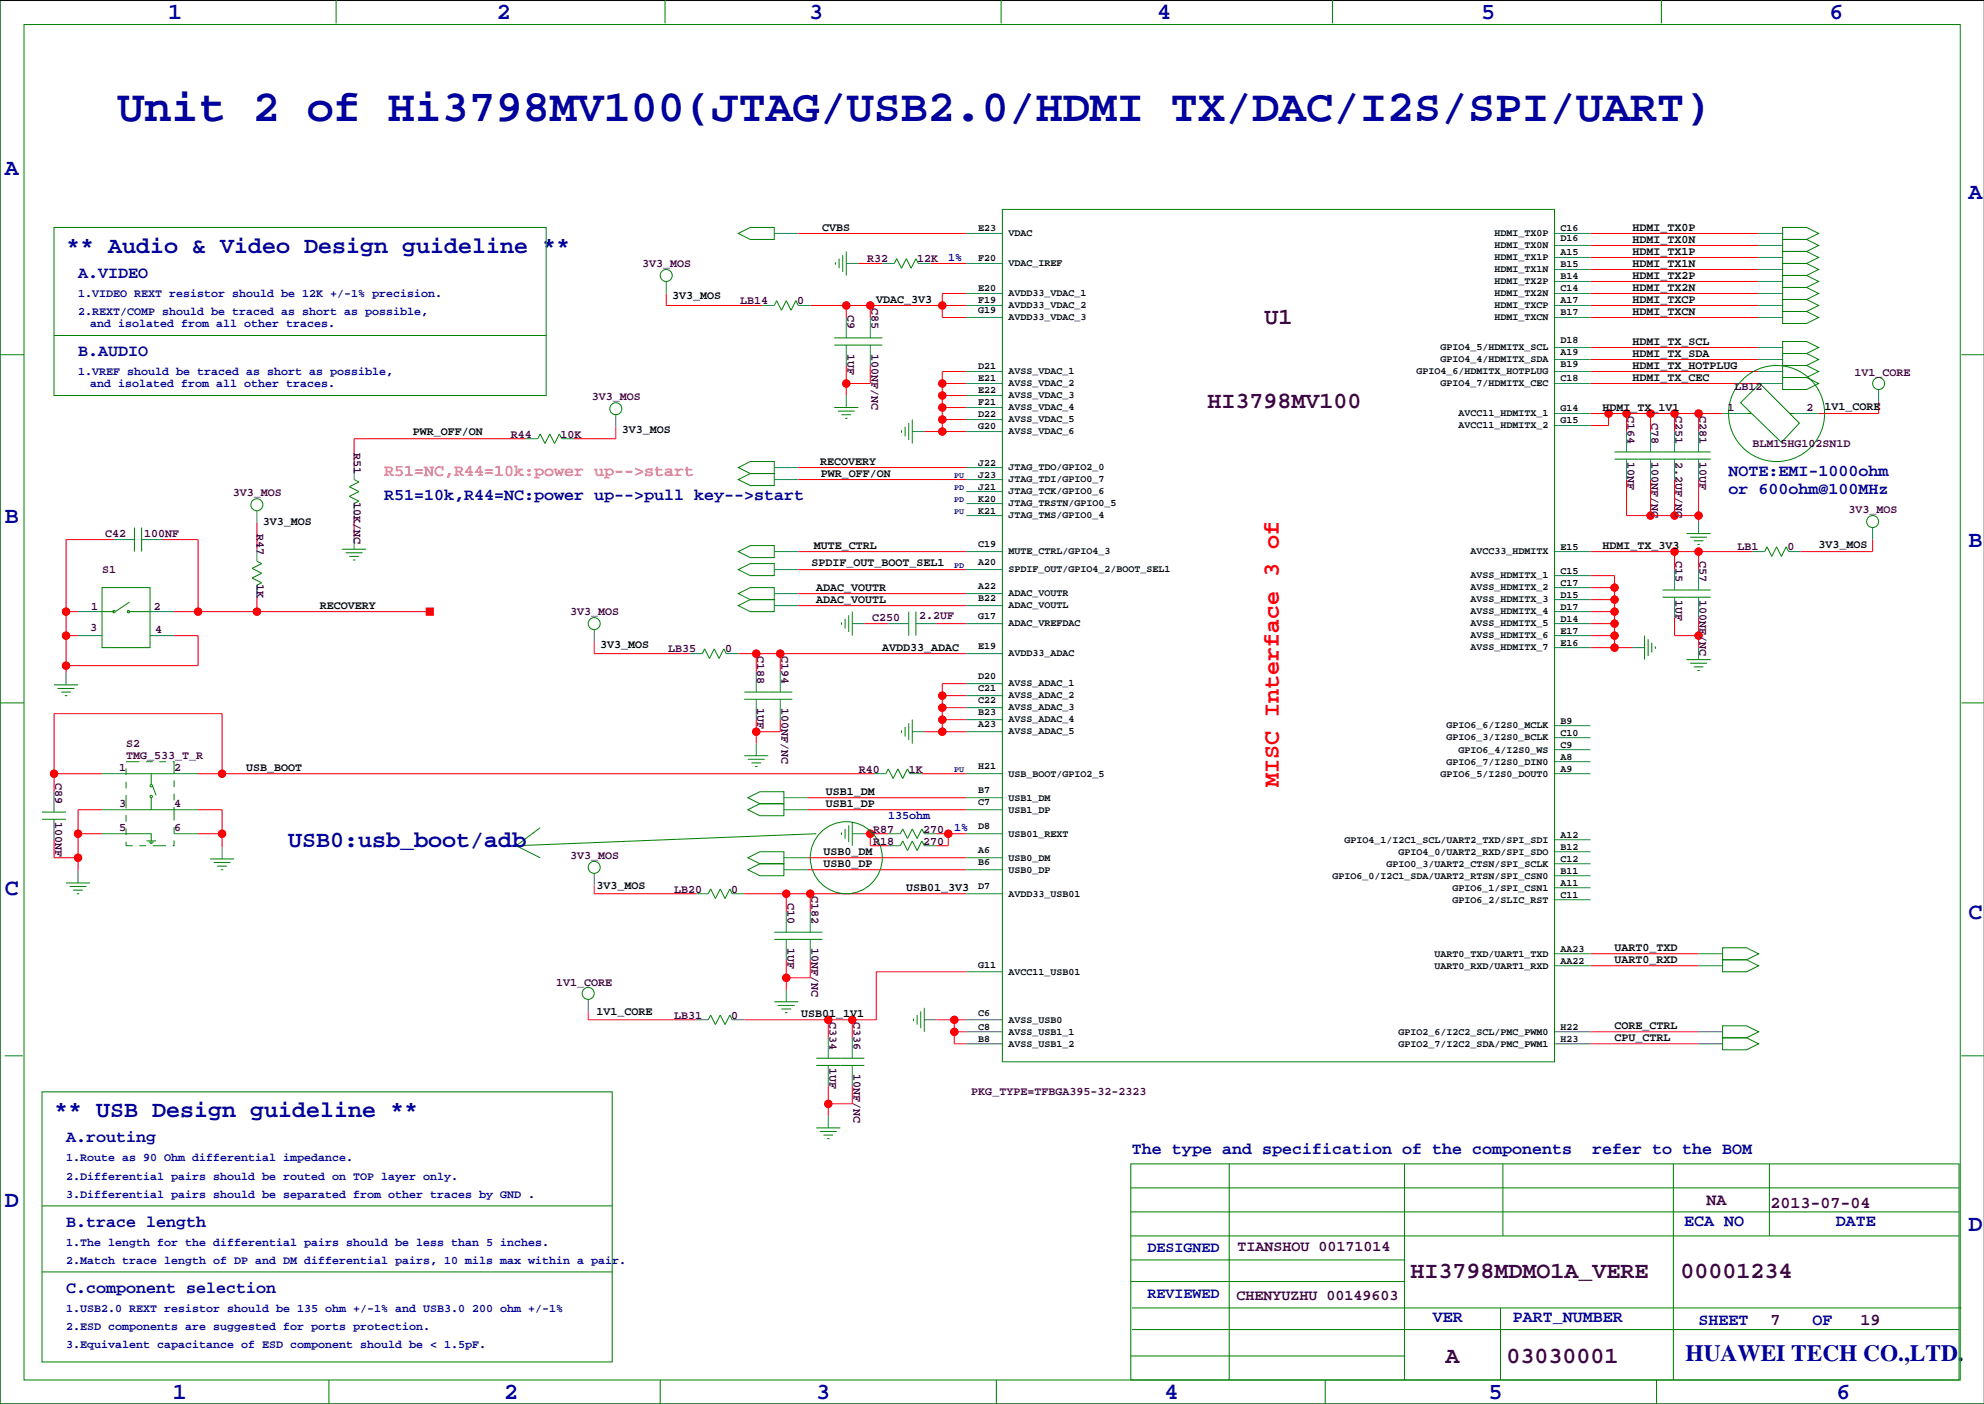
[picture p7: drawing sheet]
<svg xmlns="http://www.w3.org/2000/svg" width="420mm" height="297mm" viewBox="0 0 420 297" stroke-linecap="round" stroke-linejoin="round" font-family="sans-serif">
<path d="M419.9 .1h-419.9v296.9h419.9" fill="none" stroke="#000" stroke-width=".21"/>
<g fill="none" stroke="#008080" stroke-width=".21">
<path d="M141 59.5v2.6M163.8 49.4h5.1M179.1 55.7h2.5M186.7 55.7h2.5M194.3 55.7h2.5M204.5 49.4h7.6M204.5 55.7h7.6M328.9 49.4h7.6M328.9 51.9h7.6M328.9 59.5h7.6M328.9 54.5h7.6M328.9 57h7.6"/>
<path d="M372.1 49.4h5.1M372.1 51.9h5.1M372.1 59.5h5.1M372.1 54.5h5.1M372.1 57h5.1M161.3 64.6h2.5M168.9 64.6h2.5M179.1 67.2v4.3M179.1 73v4.3M184.1 67.2v4.3M184.1 73v4.3M204.5 78.6h7.6"/>
<path d="M204.5 62.1h7.6M204.5 64.6h7.6M204.5 67.2h7.6M328.9 76.1h7.6M328.9 73.5h7.6M328.9 78.6h7.6M328.9 62.1h7.6M328.9 64.6h7.6M328.9 67.2h7.6M372.1 76.1h5.1M372.1 73.5h5.1M372.1 78.6h5.1"/>
<path d="M372.1 62.1h5.1M372.1 64.6h5.1M372.1 67.2h5.1M74.9 98.9v2.6M111.3 92.8h2.5M118.9 92.8h2.5M130.3 87.7v2.6M163.8 98.9h5.1M179.1 83.7v2.5M193 91.3h2.6M204.5 98.9h7.6M204.5 91.3h7.6"/>
<path d="M204.5 81.1h7.6M204.5 83.7h7.6M204.5 86.2h7.6M204.5 88.8h7.6M328.9 81.1h7.6M328.9 87.5h7.6M328.9 90h7.6M344.2 91.3v4.3M344.2 97.1v4.4M349.2 91.3v4.3M349.2 97.1v4.4M354.3 91.3v4.3"/>
<path d="M354.3 97.1v4.4M359.4 91.3v4.3M359.4 97.1v4.4M364.5 87.5h5.1M372.1 81.1h5.1M379.7 87.5h5.1M397.5 82.4v2.5M24.1 114.2h4.3M30 114.2h4.3M54.4 108.1v2.5M54.4 116.2v2.5M74.9 106.5v2.6"/>
<path d="M74.9 113.7v2.5M163.8 116.7h5.1M163.8 101.5h5.1M204.5 116.7h7.6M204.5 101.5h7.6M204.5 104h7.6M204.5 106.5h7.6M204.5 109.1h7.6M328.9 116.7h7.6M359.4 110.3v2.6M370.8 116.7h2.6M378.5 116.7h2.5"/>
<path d="M396.2 111.6v2.6M16.5 129.4h5.1M16.5 134.5h5.1M31.7 129.4h5.1M31.7 134.5h5.1M54.4 123.8v2.6M125.7 133.2v2.5M146 138.3h2.6M153.7 138.3h2.5M163.8 125.6h5.1M163.8 128.1h5.1M163.8 120.5h5.1"/>
<path d="M180.3 131.9h2.6M188 131.9h4.3M193.8 131.9h4.3M204.5 131.9h7.6M204.5 125.6h7.6M204.5 128.1h7.6M204.5 120.5h7.6M204.5 138.3h7.6M328.9 137h7.6M328.9 131.9h7.6M328.9 129.4h7.6M328.9 134.5h7.6"/>
<path d="M328.9 121.8h7.6M328.9 124.3h7.6M328.9 126.9h7.6M345.4 137h2.6M354.3 120.5v4.3M354.3 126.4v4.3M359.4 120.5v4.3M359.4 126.4v4.3M359.4 137v2.6M14 142.4v2.5M160 142.1v4.3M160 147.9v4.4"/>
<path d="M160 157.3v2.6M165.1 142.1v4.3M165.1 147.9v4.4M193 154.8h2.6M204.5 154.8h7.6M204.5 144.6h7.6M204.5 149.7h7.6M204.5 152.3h7.6M204.5 147.2h7.6M328.9 153.5h7.6M328.9 156.1h7.6M328.9 158.6h7.6"/>
<path d="M11.4 167.5v4.3M11.4 173.3v4.4M21.6 176.4h5.1M21.6 171.3h5.1M21.6 163.7h5.1M36.8 176.4h5.1M36.8 171.3h5.1M36.8 163.7h5.1M47 179.2v2.5M165.9 168.8h5M165.9 171.3h5M180.3 176.4h2.6"/>
<path d="M184.9 163.7h2.6M188 178.9h2.5M188 176.4h2.5M192.5 163.7h2.6M195.6 178.9h2.5M195.6 176.4h2.5M204.5 176.4h7.6M204.5 168.8h7.6M204.5 171.3h7.6M204.5 163.7h7.6M328.9 163.7h7.6M328.9 161.1h7.6"/>
<path d="M328.9 177.7h7.6M16.5 184.3v2.5M125.7 184.8v2.5M147.3 189.1h2.6M154.9 189.1h2.6M165.9 181.5h5M165.9 184h5M166.4 192.9v4.3M166.4 198.7v4.4M171.4 192.9v4.3M171.4 198.7v4.4M204.5 181.5h7.6"/>
<path d="M204.5 184h7.6M204.5 189.1h7.6M328.9 180.2h7.6M328.9 182.7h7.6M328.9 185.3h7.6M328.9 187.8h7.6M328.9 190.4h7.6M124.5 211.4v2.6M147.3 215.8h2.6M154.9 215.8h2.6M166.4 209.4v2.5M175.3 219.6v4.3"/>
<path d="M180.3 219.6v4.3M195.6 215.8h2.5M204.5 215.8h7.6M204.5 218.3h7.6M204.5 205.6h7.6M328.9 204.3h7.6M328.9 201.8h7.6M328.9 218.3h7.6M359.4 204.3h5.1M359.4 201.8h5.1M359.4 218.3h5.1M175.3 225.4v4.3"/>
<path d="M175.3 236.1v2.5M180.3 225.4v4.3M204.5 220.8h7.6M328.9 220.8h7.6M359.4 220.8h5.1"/>
</g>
<g fill="none" stroke="#008000" stroke-width=".21">
<path d="M0 -.1v297.1h419.9M71.1 0v4.9M140.7 0v4.9M211.8 0v4.9M281.9 0v4.9M351.5 0v4.9M5.1 5.2h409.7v286.8h-409.7zM11.4 48.1h104.2v35.6h-104.2zM156.2 49.4l2.5-1.3h5.1v2.6h-5.1zM176.8 55.5v.5M177.5 54.7v2.1M178.3 54v3.5"/>
<path d="M179.1 53.2v5.1M189.2 55.7l.5-1 1.1 2.1 1-2.1 1 2.1 1-2.1 .5 1M212.1 44.3h116.8v180.3h-116.8zM377.2 48.1h5.1l2.5 1.3-2.5 1.3h-5.1zM377.2 50.7h5.1l2.5 1.2-2.5 1.3h-5.1zM377.2 58.3h5.1l2.5 1.2-2.5 1.3h-5.1zM377.2 53.2h5.1l2.5 1.3-2.5 1.2h-5.1zM377.2 55.7h5.1l2.5 1.3-2.5 1.3h-5.1zM0 75h5.1M11.4 71h104.2M163.8 64.6l.5-1 1.1 2 1-2 1 2 1-2 .5 1M176.5 71.5h10.2"/>
<path d="M176.5 73h10.2M377.2 74.8h5.1l2.5 1.3-2.5 1.2h-5.1zM377.2 72.2h5.1l2.5 1.3-2.5 1.3h-5.1zM377.2 77.3h5.1l2.5 1.3-2.5 1.3h-5.1zM377.2 79.9h5.1l2.5 1.2-2.5 1.3h-5.1zM377.2 60.8h5.1l2.5 1.3-2.5 1.3h-5.1zM377.2 63.4h5.1l2.5 1.2-2.5 1.3h-5.1zM377.2 65.9h5.1l2.5 1.3-2.5 1.2h-5.1zM415 75h4.9M113.8 92.8l.5-1 1 2 1-2 1 2 1.1-2 .5 1M156.2 98.9l2.5-1.3h5.1v2.6h-5.1zM176.5 86.2h5.1"/>
<path d="M177.3 87h3.5M178.1 87.7h2M178.8 88.5h.5M190.8 91v.6M191.5 90.3v2M192.3 89.5v3.6M193 88.8v5M341.6 95.6h20.3M341.6 97.1h20.3M369.6 87.5h1M372.4 81.1l8.3 8.4-3.8 4.1-8.6-8.4zM378.7 87.5h1"/>
<path d="M28.4 111.6v5.1M30 111.6v5.1M54.4 118.7l1 .5-2.1 1.1 2.1 1-2.1 1 2.1 1-1 .5M72.4 116.2h5.1M73.2 117h3.5M73.9 117.7h2M74.7 118.5h.5M74.9 101.5l1 .5-2 1 2 1-2 1 2 1-1 .5M156.2 116.7l2.5-1.3h5.1v2.6h-5.1zM156.2 101.5l2.5-1.3h5.1v2.5h-5.1zM356.9 112.9h5M357.6 113.7h3.6"/>
<path d="M358.4 114.4h2M359.2 115.2h.5M373.4 116.7l.5-1 1 2 1-2 1 2 1.1-2 .5 1M21.6 124.3h10.1v12.7h-10.1zM21.6 129.4h2.5M24.1 137h.1M26.7 129.4h.1M27.2 129.4h4.5M27.4 127.4l-3 2M148.6 138.3l.5-1 1 2 1-2 1 2 1.1-2 .5 1M156.2 125.6l2.5-1.3h5.1v2.6h-5.1zM156.2 128.1l2.5-1.2h5.1v2.5h-5.1z"/>
<path d="M156.2 120.5l2.5-1.3h5.1v2.6h-5.1zM178.1 131.7v.5M178.8 130.9v2.1M179.6 130.2v3.5M180.3 129.4v5.1M192.3 129.4v5.1M193.8 129.4v5.1M348 134.5v5.1M348.7 135.2v3.6M349.5 136v2M350.3 136.8v.5M351.8 124.8h10.1"/>
<path d="M351.8 126.4h10.1M356.9 139.6h5M0 148.7h5.1M11.4 144.9h5.1M12.2 145.7h3.5M13 146.4h2M13.7 147.2h.5M157.5 159.9h5.1M157.5 146.4h10.1M157.5 147.9h10.1M190.8 154.5v.6M191.5 153.8v2"/>
<path d="M192.3 153v3.6M193 152.3v5M357.6 140.3h3.6M358.4 141.1h2M359.2 141.8h.5M415 148.7h4.9M8.9 171.8h5.1M8.9 173.3h5.1M26.7 176.4h5.3v1.5M26.7 171.3h10.1M26.7 163.7h10.1M31 177.9h2"/>
<path d="M31.5 178.2h1M31.7 178.4h.6M32 163.7v2.3M32 168.8v2.5M32.3 166.2l.7 2.1M109.2 178.9l5.1 2.6M114.3 175.1l-5.1 3.8M158.2 168.8l2.6-1.3h5.1v2.5h-5.1zM158.2 171.3l2.6-1.3h5.1v2.6h-5.1zM158.2 160.6h3.6M159 161.4h2M159.8 162.2h.5"/>
<path d="M172.7 176.4l-63.5 2.5M178.1 176.1v.5M178.8 175.4v2M179.6 174.6v3.6M180.3 173.8v5.1M187.5 163.7l.5-1 1 2 1-2 1 2 1-2 .5 1M190.5 178.9l.5-1 1 2 1-2 1.1 2 1-2 .5 1M190.5 176.4l.5-1 1 2 1-2 1.1 2 1-2 .5 1M14 186.8h5M14.7 187.6h3.6M15.5 188.3h2M16.3 189.1h.5"/>
<path d="M44.4 181.7h5.1M45.2 182.5h3.6M46 183.2h2M46.7 184h.5M149.9 189.1l.5-1 1 2 1-2 1 2 1-2 .5 1M158.2 181.5l2.6-1.3h5.1v2.5h-5.1zM158.2 184l2.6-1.3h5.1v2.6h-5.1zM163.8 197.2h10.2M163.8 198.7h10.2M149.9 215.8l.5-1.1 1 2.1 1-2.1 1 2.1 1-2.1 .5 1.1M163.8 211.9h5.1M164.6 212.7h3.5"/>
<path d="M165.4 213.5h2M166.1 214.2h.5M193.3 215.5v.5M194.1 214.7v2.1M194.8 214v3.5M195.6 213.2v5.1M364.5 203.1h5.1l2.5 1.2-2.5 1.3h-5.1zM364.5 200.5h5.1l2.5 1.3-2.5 1.3h-5.1zM364.5 217h5.1l2.5 1.3-2.5 1.3h-5.1zM364.5 219.6h5.1l2.5 1.2-2.5 1.3h-5.1zM1 223.4h3.8M8.9 231h120.6v57.1h-120.6z"/>
<path d="M172.7 223.9h10.2M172.7 225.4h10.2M172.7 238.6h5.1M173.5 239.4h3.5M415 223.4h4.9M8.9 255.1h120.6M174.2 240.1h2.1M175 240.9h.5M239.3 246.2h175.2v45.8h-175.2zM239.3 251.3h175.2M239.3 256.4h175.2M260.1 246.2v45.8"/>
<path d="M297.2 246.2v45.8M318 246.2v15.3M354.1 246.2v45.8M374.4 246.2v15.3M8.9 269.1h120.6M239.3 266.6h57.9M239.3 261.5h175.2M239.3 271.1h57.9M239.5 276.7h175.5M317.5 276.7v15.3M69.6 292v5M139.7 292v5"/>
<path d="M210.8 292v5M239.3 286.9h57.9M239.5 281.3h175M280.4 292v5M350.5 292v5M383.5 287.4h.1"/>
<circle cx="141" cy="58.3" r="1.27"/>
<circle cx="130.3" cy="86.5" r="1.27"/>
<circle cx="375.9" cy="87.5" r="10.2"/>
<circle cx="397.5" cy="81.1" r="1.27"/>
<circle cx="54.4" cy="106.8" r="1.27"/>
<circle cx="396.2" cy="110.3" r="1.27"/>
<circle cx="24.1" cy="129.4" r=".25"/>
<circle cx="27.2" cy="129.4" r=".25"/>
<circle cx="125.7" cy="131.9" r="1.27"/>
<circle cx="32" cy="168.5" r=".25"/>
<circle cx="32" cy="166.2" r=".25"/>
<circle cx="125.7" cy="183.5" r="1.27"/>
<circle cx="179.1" cy="181.5" r="7.6"/>
<circle cx="124.5" cy="210.2" r="1.27"/>
</g>
<g fill="none" stroke="#f00" stroke-width=".21">
<path d="M168.9 49.4h35.6M181.6 55.7h5.1M196.8 55.7h7.7M336.5 49.4h35.6M336.5 59.5h35.6M336.5 57h35.6M336.5 54.5h35.6M336.5 51.9h35.6M141 62.1v2.5h20.3M171.4 64.6h33.1M179.1 64.6v2.6M179.1 77.3v6.4"/>
<path d="M184.1 77.3v3.8h-5M184.1 64.6v2.6M204.5 62.1h-5.1v5.1h5.1M204.5 78.6h-5.1v12.7M336.5 78.6h35.6M336.5 76.1h35.6M336.5 73.5h35.6M336.5 67.2h35.6M336.5 64.6h35.6M336.5 62.1h35.6M111.3 92.8h-36.4v6.1M130.3 90.3v2.5h-8.9"/>
<path d="M168.9 98.9h35.6M195.6 91.3h8.9M199.4 88.8h5.1M199.4 86.2h5.1M199.4 83.7h5.1M199.4 81.1h5.1M336.5 81.1h35.6M336.5 87.5h28M340.4 87.5v2.5h-3.9M344.2 87.5v3.8M349.2 87.5v3.8M354.3 87.5v3.8"/>
<path d="M359.4 87.5v3.8M397.5 84.9v2.6h-12.7M24.1 114.2h-10.1v28.2M34.3 114.2h7.6v15.2M54.4 110.6v5.6M74.9 109.1v4.6M168.9 116.7h35.6M168.9 101.5h35.6M336.5 116.7h34.3M344.2 101.5v7.6h15.2M349.2 101.5v7.6M354.3 101.5v7.6"/>
<path d="M354.3 116.7v3.8M359.4 101.5v8.8M359.4 116.7v3.8M396.2 114.2v2.5h-15.2M14 129.4h2.5M14 134.5h2.5M36.8 129.4h54.1M36.8 134.5h5.1v6.3h-27.9M54.4 126.4v3M125.7 135.7v2.6h20.3M156.2 138.3h48.3M160 138.3v3.8"/>
<path d="M165.1 138.3v3.8M168.9 120.5h35.6M168.9 125.6h35.6M168.9 128.1h35.6M182.9 131.9h5.1M198.1 131.9h6.4M336.5 131.9h5.1M336.5 137h8.9M336.5 126.9h5.1M336.5 121.8h5.1v15.2M336.5 124.3h5.1M336.5 129.4h5.1"/>
<path d="M336.5 134.5h5.1M354.3 130.7v3.8h5.1M359.4 130.7v6.3M160 152.3v5M165.1 152.3v2.5h-5.1M195.6 154.8h8.9M199.4 152.3h5.1M199.4 149.7h5.1M199.4 147.2h5.1M204.5 144.6h-5.1v10.2M11.4 163.7h10.2M11.4 177.7v3.8h5.1"/>
<path d="M16.5 176.4h5.1M21.6 171.3h-5.1v13M41.9 163.7h143M41.9 171.3h5.1v7.9M41.9 176.4h5.1M47 163.7v-12.7h-35.6v16.5M170.9 168.8h33.6M170.9 171.3h33.6M182.9 176.4h5.1M184.1 176.4v2.5h3.9M195.1 163.7h9.4M198.1 176.4h6.4"/>
<path d="M200.7 176.4v2.5h-2.6M125.7 187.3v1.8h21.6M157.5 189.1h47M166.4 189.1v3.8M170.9 181.5h33.6M170.9 184h33.6M171.4 189.1v3.8M124.5 214v1.8h22.8M166.4 203.1v6.3M171.4 203.1v3.8h-5M175.3 215.8v3.8M180.3 215.8v3.8"/>
<path d="M198.1 215.8h6.4M201.9 215.8v5h2.6M201.9 218.3h2.6M204.5 205.6h-19.1v10.2h-27.9M336.5 218.3h22.9M336.5 204.3h22.9M336.5 201.8h22.9M175.3 229.7v6.4M180.3 229.7v3.8h-5M336.5 220.8h22.9"/>
<circle cx="179.1" cy="64.6" r=".76"/>
<circle cx="184.2" cy="64.6" r=".76"/>
<circle cx="199.4" cy="64.6" r=".76"/>
<circle cx="179.1" cy="81.1" r=".76"/>
<circle cx="199.4" cy="83.7" r=".76"/>
<circle cx="199.4" cy="91.3" r=".76"/>
<circle cx="199.4" cy="86.2" r=".76"/>
<circle cx="199.4" cy="88.8" r=".76"/>
<circle cx="199.4" cy="81.1" r=".76"/>
<circle cx="340.4" cy="87.5" r=".76"/>
<circle cx="344.2" cy="87.5" r=".76"/>
<circle cx="349.3" cy="87.5" r=".76"/>
<circle cx="354.3" cy="87.5" r=".76"/>
<circle cx="359.4" cy="87.5" r=".76"/>
<circle cx="349.3" cy="109.1" r=".76"/>
<circle cx="354.3" cy="109.1" r=".76"/>
<circle cx="354.3" cy="116.7" r=".76"/>
<circle cx="359.4" cy="109.1" r=".76"/>
<circle cx="359.4" cy="116.7" r=".76"/>
<circle cx="14" cy="134.5" r=".76"/>
<circle cx="14" cy="129.4" r=".76"/>
<circle cx="41.9" cy="129.4" r=".76"/>
<circle cx="54.4" cy="129.4" r=".76"/>
<circle cx="160" cy="138.3" r=".76"/>
<circle cx="165.1" cy="138.3" r=".76"/>
<circle cx="341.6" cy="124.3" r=".76"/>
<circle cx="341.6" cy="137" r=".76"/>
<circle cx="341.6" cy="126.9" r=".76"/>
<circle cx="341.6" cy="131.9" r=".76"/>
<circle cx="341.6" cy="134.5" r=".76"/>
<circle cx="341.6" cy="129.4" r=".76"/>
<circle cx="359.4" cy="134.5" r=".76"/>
<circle cx="14" cy="140.8" r=".76"/>
<circle cx="160" cy="154.8" r=".76"/>
<circle cx="199.4" cy="149.7" r=".76"/>
<circle cx="199.4" cy="152.3" r=".76"/>
<circle cx="199.4" cy="147.2" r=".76"/>
<circle cx="199.4" cy="154.8" r=".76"/>
<circle cx="11.4" cy="163.7" r=".76"/>
<circle cx="16.5" cy="176.4" r=".76"/>
<circle cx="47" cy="176.4" r=".76"/>
<circle cx="47" cy="163.7" r=".76"/>
<circle cx="184.2" cy="176.4" r=".76"/>
<circle cx="200.7" cy="176.4" r=".76"/>
<circle cx="16.5" cy="181.5" r=".76"/>
<circle cx="166.4" cy="189.1" r=".76"/>
<circle cx="171.5" cy="189.1" r=".76"/>
<circle cx="166.4" cy="206.9" r=".76"/>
<circle cx="175.3" cy="215.8" r=".76"/>
<circle cx="180.3" cy="215.8" r=".76"/>
<circle cx="201.9" cy="218.3" r=".76"/>
<circle cx="201.9" cy="215.8" r=".76"/>
<circle cx="175.3" cy="233.5" r=".76"/>
</g>
<g fill="#f00" stroke="#f00" stroke-width=".21">
<path d="M90.2 128.6h1.5v1.6h-1.5z" fill-rule="evenodd"/>
<circle cx="160" cy="154.8" r=".76"/>
<circle cx="359.4" cy="116.7" r=".76"/>
<circle cx="354.3" cy="116.7" r=".76"/>
<circle cx="199.4" cy="91.3" r=".76"/>
<circle cx="199.4" cy="88.8" r=".76"/>
<circle cx="199.4" cy="86.2" r=".76"/>
<circle cx="199.4" cy="83.7" r=".76"/>
<circle cx="199.4" cy="81.1" r=".76"/>
<circle cx="199.4" cy="154.8" r=".76"/>
<circle cx="199.4" cy="147.2" r=".76"/>
<circle cx="199.4" cy="149.7" r=".76"/>
<circle cx="199.4" cy="152.3" r=".76"/>
<circle cx="200.7" cy="176.4" r=".76"/>
<circle cx="166.4" cy="189.1" r=".76"/>
<circle cx="171.5" cy="189.1" r=".76"/>
<circle cx="175.3" cy="215.8" r=".76"/>
<circle cx="180.3" cy="215.8" r=".76"/>
<circle cx="201.9" cy="215.8" r=".76"/>
<circle cx="201.9" cy="218.3" r=".76"/>
<circle cx="341.6" cy="137" r=".76"/>
<circle cx="341.6" cy="124.3" r=".76"/>
<circle cx="341.6" cy="126.9" r=".76"/>
<circle cx="341.6" cy="129.4" r=".76"/>
<circle cx="341.6" cy="134.5" r=".76"/>
<circle cx="341.6" cy="131.9" r=".76"/>
<circle cx="359.4" cy="87.5" r=".76"/>
<circle cx="344.2" cy="87.5" r=".76"/>
<circle cx="354.3" cy="87.5" r=".76"/>
<circle cx="349.3" cy="87.5" r=".76"/>
<circle cx="340.4" cy="87.5" r=".76"/>
<circle cx="16.5" cy="181.5" r=".76"/>
<circle cx="16.5" cy="176.4" r=".76"/>
<circle cx="175.3" cy="233.5" r=".76"/>
<circle cx="166.4" cy="206.9" r=".76"/>
<circle cx="359.4" cy="109.1" r=".76"/>
<circle cx="349.3" cy="109.1" r=".76"/>
<circle cx="354.3" cy="109.1" r=".76"/>
<circle cx="359.4" cy="134.5" r=".76"/>
<circle cx="47" cy="176.4" r=".76"/>
<circle cx="184.2" cy="176.4" r=".76"/>
<circle cx="179.1" cy="81.1" r=".76"/>
<circle cx="14" cy="134.5" r=".76"/>
<circle cx="14" cy="140.8" r=".76"/>
<circle cx="14" cy="129.4" r=".76"/>
<circle cx="41.9" cy="129.4" r=".76"/>
<circle cx="54.4" cy="129.4" r=".76"/>
<circle cx="47" cy="163.7" r=".76"/>
<circle cx="11.4" cy="163.7" r=".76"/>
<circle cx="165.1" cy="138.3" r=".76"/>
<circle cx="160" cy="138.3" r=".76"/>
<circle cx="199.4" cy="64.6" r=".76"/>
<circle cx="179.1" cy="64.6" r=".76"/>
<circle cx="184.2" cy="64.6" r=".76"/>
</g>
<path d="M26.7 161.1h10.1v17.8h-10.1z" fill="none" stroke="#008000" stroke-width=".21" stroke-dasharray="1.4 1.4 1.4 1.4 2.8 1.4" stroke-linecap="butt"/>
<text font-size="9.5" fill="#0000a0" x="24.9" y="25.6">Unit 2 of Hi3798MV100(JTAG/USB2.0/HDMI TX/DAC/I2S/SPI/UART)</text>
<g font-size="4.9" fill="#0000a0">
<text x="35.6" y="3.9">1</text>
<text x="105.2" y="3.9">2</text>
<text x="171.2" y="3.9">3</text>
<text x="244.9" y="3.9">4</text>
<text x="313.4" y="3.9">5</text>
<text x="387.1" y="3.9">6</text>
<text x="1" y="36.9">A</text>
<text x="416.6" y="42">A</text>
<text x="14" y="53.5">** Audio &amp; Video Design guideline **</text>
<text x="1" y="110.6">B</text>
<text x="416.6" y="115.7">B</text>
<text x="61" y="179.2">USB0:usb_boot/adb</text>
<text x="1" y="189.3">C</text>
<text x="416.6" y="194.4">C</text>
<text x="11.4" y="236.3">** USB Design guideline **</text>
<text x="1" y="255.4">D</text>
<text x="416.6" y="260.5">D</text>
<text x="356.6" y="288">HUAWEI TECH CO.,LTD.</text>
<text x="36.6" y="296">1</text>
<text x="106.7" y="296">2</text>
<text x="172.7" y="296">3</text>
<text x="246.4" y="296">4</text>
<text x="315" y="296">5</text>
<text x="388.6" y="296">6</text>
</g>
<g font-size="4.9" fill="#400040">
<text x="267.5" y="68.6">U1</text>
<text x="255.5" y="86.3">HI3798MV100</text>
<text x="298.5" y="270.5">HI3798MDMO1A_VERE</text>
<text x="355.6" y="270.5">00001234</text>
<text x="305.9" y="288.3">A</text>
<text x="318.8" y="288.3">03030001</text>
</g>
<text font-size="4.9" fill="#f00" x="270.6" y="166.4" transform="rotate(-90 270.6 166.4)">MISC Interface 3 of</text>
<g font-size="3.5" fill="#0000a0">
<text x="16.5" y="58.8">A.VIDEO</text>
<text x="16.5" y="75.3">B.AUDIO</text>
<text x="365.8" y="100.7">NOTE:EMI-1000ohm</text>
<text x="81.3" y="105.8">R51=10k,R44=NC:power up--&gt;pull key--&gt;start</text>
<text x="365.8" y="104.5">or 600ohm@100MHz</text>
<text x="14" y="241.7">A.routing</text>
<text x="239.5" y="244.2">The type and specification of the components</text>
<text x="336.9" y="244.2">refer to the BOM</text>
<text x="14" y="259.5">B.trace length</text>
<text x="356.4" y="259.4">ECA NO</text>
<text x="388.5" y="259.4">DATE</text>
<text x="14" y="273.5">C.component selection</text>
<text x="303.1" y="279.7">VER</text>
<text x="320.1" y="279.7">PART_NUMBER</text>
<text x="359.4" y="280.3">SHEET</text>
<text x="383.5" y="280.3">OF</text>
</g>
<text font-size="3.5" fill="#f0f" x="81.3" y="100.7">R51=NC,R44=10k:power up--&gt;start</text>
<g font-size="3.5" fill="#400040">
<text x="361.1" y="254.9">NA</text>
<text x="374.6" y="255.7">2013-07-04</text>
<text x="374.6" y="280.3">7</text>
<text x="393.7" y="280.3">19</text>
</g>
<g font-size="3.2" fill="#0000a0">
<text x="242.8" y="264.9">DESIGNED</text>
<text x="242.8" y="274.5">REVIEWED</text>
</g>
<g font-size="3.2" fill="#400040">
<text x="261.9" y="264.7">TIANSHOU 00171014</text>
<text x="261.6" y="275.1">CHENYUZHU 00149603</text>
</g>
<g font-size="2.5">
<text x="174" y="48.9">CVBS</text>
<text x="345.4" y="48.9">HDMI_TX0P</text>
<text x="345.4" y="51.4">HDMI_TX0N</text>
<text x="345.4" y="54">HDMI_TX1P</text>
<text x="345.4" y="56.5">HDMI_TX1N</text>
<text x="345.4" y="59">HDMI_TX2P</text>
<text x="142.2" y="63.4">3V3_MOS</text>
<text x="185.4" y="64.1">VDAC_3V3</text>
<text x="345.4" y="61.6">HDMI_TX2N</text>
<text x="345.4" y="64.1">HDMI_TXCP</text>
<text x="345.4" y="66.7">HDMI_TXCN</text>
<text x="345.4" y="73">HDMI_TX_SCL</text>
<text x="345.4" y="75.6">HDMI_TX_SDA</text>
<text x="345.4" y="78.1">HDMI_TX_HOTPLUG</text>
<text x="345.4" y="80.6">HDMI_TX_CEC</text>
<text x="339.1" y="87">HDMI_TX_1V1</text>
<text x="386.1" y="86.7">1V1_CORE</text>
<text x="87.4" y="92.1">PWR_OFF/ON</text>
<text x="131.6" y="91.6">3V3_MOS</text>
<text x="173.6" y="98.4">RECOVERY</text>
<text x="173.7" y="101">PWR_OFF/ON</text>
<text x="55.6" y="111.1">3V3_MOS</text>
<text x="171.7" y="119.7">SPDIF_OUT_BOOT_SEL1</text>
<text x="172.2" y="116.2">MUTE_CTRL</text>
<text x="339.1" y="116.2">HDMI_TX_3V3</text>
<text x="384.8" y="115.9">3V3_MOS</text>
<text x="172.7" y="125.1">ADAC_VOUTR</text>
<text x="67.6" y="128.9">RECOVERY</text>
<text x="172.7" y="127.6">ADAC_VOUTL</text>
<text x="127" y="137">3V3_MOS</text>
<text x="186.7" y="137.8">AVDD33_ADAC</text>
<text x="52.1" y="163.2">USB_BOOT</text>
<text x="174.8" y="170.8">USB1_DP</text>
<text x="174.8" y="168.3">USB1_DM</text>
<text x="174.2" y="183.5">USB0_DP</text>
<text x="174.2" y="181">USB0_DM</text>
<text x="126.2" y="188.1">3V3_MOS</text>
<text x="191.8" y="188.6">USB01_3V3</text>
<text x="341.6" y="201.3">UART0_TXD</text>
<text x="341.6" y="203.8">UART0_RXD</text>
<text x="126.2" y="214.7">1V1_CORE</text>
<text x="169.5" y="215.3">USB01_1V1</text>
<text x="341.6" y="217.8">CORE_CTRL</text>
<text x="341.6" y="220.3">CPU_CTRL</text>
</g>
<g font-size="2.5" fill="#400040">
<text x="135.9" y="56.5">3V3_MOS</text>
<text x="183.5" y="55.5">R32</text>
<text x="194.1" y="55.5">12K</text>
<text x="156.6" y="64.4">LB14</text>
<text x="168.7" y="64.4">0</text>
<text x="184.4" y="65.3" transform="rotate(90 184.4 65.3)">C85</text>
<text x="179.3" y="66.7" transform="rotate(90 179.3 66.7)">C9</text>
<text x="179.3" y="74.8" transform="rotate(90 179.3 74.8)">1UF</text>
<text x="184.4" y="74.8" transform="rotate(90 184.4 74.8)">100NF/NC</text>
<text x="367" y="82.4">LB12</text>
<text x="392.4" y="79.6">1V1_CORE</text>
<text x="125.2" y="84.7">3V3_MOS</text>
<text x="344.4" y="87.9" transform="rotate(90 344.4 87.9)">C164</text>
<text x="349.5" y="89.4" transform="rotate(90 349.5 89.4)">C78</text>
<text x="354.6" y="87.9" transform="rotate(90 354.6 87.9)">C251</text>
<text x="359.6" y="87.9" transform="rotate(90 359.6 87.9)">C281</text>
<text x="365.5" y="87">1</text>
<text x="382.3" y="87">2</text>
<text x="74.9" y="95.7" transform="rotate(90 74.9 95.7)">R51</text>
<text x="108.1" y="92.6">R44</text>
<text x="118.6" y="92.6">10K</text>
<text x="370.8" y="94.6">BLM15HG102SN1D</text>
<text x="344.4" y="97.6" transform="rotate(90 344.4 97.6)">10NF</text>
<text x="349.5" y="97.6" transform="rotate(90 349.5 97.6)">100NF/NC</text>
<text x="354.6" y="97.6" transform="rotate(90 354.6 97.6)">2.2UF/NC</text>
<text x="359.6" y="97.6" transform="rotate(90 359.6 97.6)">10UF</text>
<text x="49.3" y="105">3V3_MOS</text>
<text x="74.9" y="106.3" transform="rotate(90 74.9 106.3)">10K/NC</text>
<text x="22.2" y="113.7">C42</text>
<text x="30.5" y="113.7">100NF</text>
<text x="54.3" y="113" transform="rotate(90 54.3 113)">R47</text>
<text x="391.2" y="108.6">3V3_MOS</text>
<text x="354.6" y="118.6" transform="rotate(90 354.6 118.6)">C15</text>
<text x="359.6" y="118.6" transform="rotate(90 359.6 118.6)">C57</text>
<text x="367.7" y="116.4">LB1</text>
<text x="378.2" y="116.4">0</text>
<text x="21.6" y="121.3">S1</text>
<text x="54.3" y="123.6" transform="rotate(90 54.3 123.6)">1K</text>
<text x="19.3" y="129.1">1</text>
<text x="32.6" y="129.1">2</text>
<text x="120.6" y="130.2">3V3_MOS</text>
<text x="184.6" y="131.4">C250</text>
<text x="194.5" y="131">2.2UF</text>
<text x="354.6" y="126.9" transform="rotate(90 354.6 126.9)">1UF</text>
<text x="359.6" y="126.9" transform="rotate(90 359.6 126.9)">100NF/NC</text>
<text x="19" y="133.6">3</text>
<text x="32.8" y="134">4</text>
<text x="141.4" y="138">LB35</text>
<text x="153.4" y="138">0</text>
<text x="160.2" y="138.7" transform="rotate(90 160.2 138.7)">C188</text>
<text x="165.3" y="138.7" transform="rotate(90 165.3 138.7)">C194</text>
<text x="160.2" y="149.7" transform="rotate(90 160.2 149.7)">1UF</text>
<text x="165.3" y="149.7" transform="rotate(90 165.3 149.7)">100NF/NC</text>
<text x="26.7" y="158.1">S2</text>
<text x="26.7" y="160.6">TMG_533_T_R</text>
<text x="11.7" y="165.6" transform="rotate(90 11.7 165.6)">C89</text>
<text x="25.2" y="163.2">1</text>
<text x="36.8" y="163.2">2</text>
<text x="181.7" y="163.4">R40</text>
<text x="192.3" y="163.4">1K</text>
<text x="11.7" y="173.8" transform="rotate(90 11.7 173.8)">100NF</text>
<text x="25.2" y="170.8">3</text>
<text x="36.8" y="170.8">4</text>
<text x="25.2" y="175.9">5</text>
<text x="36.8" y="175.9">6</text>
<text x="184.8" y="176.1">R87</text>
<text x="184.8" y="178.7">R18</text>
<text x="195.3" y="176.1">270</text>
<text x="195.3" y="178.7">270</text>
<text x="120.6" y="181.7">3V3_MOS</text>
<text x="142.7" y="188.8">LB20</text>
<text x="154.7" y="188.8">0</text>
<text x="166.6" y="191" transform="rotate(90 166.6 191)">C10</text>
<text x="171.7" y="189.5" transform="rotate(90 171.7 189.5)">C182</text>
<text x="166.6" y="200.5" transform="rotate(90 166.6 200.5)">1UF</text>
<text x="171.7" y="200.5" transform="rotate(90 171.7 200.5)">10NF/NC</text>
<text x="117.7" y="208.6">1V1_CORE</text>
<text x="142.7" y="215.5">LB31</text>
<text x="154.7" y="215.5">0</text>
<text x="175.5" y="216.2" transform="rotate(90 175.5 216.2)">C334</text>
<text x="180.6" y="216.2" transform="rotate(90 180.6 216.2)">C336</text>
<text x="175.5" y="225.9" transform="rotate(90 175.5 225.9)">1UF</text>
<text x="180.6" y="227.2" transform="rotate(90 180.6 227.2)">10NF/NC</text>
<text x="205.5" y="231.8">PKG_TYPE=TFBGA395-32-2323</text>
</g>
<g font-size="2.5" fill="#0000a0">
<text x="200.7" y="55.2">1%</text>
<text x="16.5" y="62.9">1.VIDEO REXT resistor should be 12K +/-1% precision.</text>
<text x="16.5" y="66.7">2.REXT/COMP should be traced as short as possible,</text>
<text x="19" y="69.2">and isolated from all other traces.</text>
<text x="16.5" y="79.4">1.VREF should be traced as short as possible,</text>
<text x="19" y="81.9">and isolated from all other traces.</text>
<text x="188" y="173.3">135ohm</text>
<text x="201.9" y="175.9">1%</text>
<text x="14" y="245.7">1.Route as 90 Ohm differential impedance.</text>
<text x="14" y="249.5">2.Differential pairs should be routed on TOP layer only.</text>
<text x="14" y="253.4">3.Differential pairs should be separated from other traces by GND .</text>
<text x="14" y="263.5">1.The length for the differential pairs should be less than 5 inches.</text>
<text x="14" y="267.3">2.Match trace length of DP and DM differential pairs, 10 mils max within a pair.</text>
<text x="14" y="281.3">2.ESD components are suggested for ports protection.</text>
<text x="14" y="277.5">1.USB2.0 REXT resistor should be 135 ohm +/-1% and USB3.0 200 ohm +/-1%</text>
<text x="14" y="285.1">3.Equivalent capacitance of ESD component should be &lt; 1.5pF.</text>
</g>
<g font-size="2.1">
<text x="207" y="49">E23</text>
<text x="213.4" y="50">VDAC</text>
<text x="316.2" y="52.5">HDMI_TX0N</text>
<text x="316.2" y="50">HDMI_TX0P</text>
<text x="330.2" y="51">D16</text>
<text x="330.2" y="49">C16</text>
<text x="207" y="55.3">F20</text>
<text x="213.4" y="56.3">VDAC_IREF</text>
<text x="316.2" y="57.6">HDMI_TX1N</text>
<text x="316.2" y="55.1">HDMI_TX1P</text>
<text x="330.2" y="56.6">B15</text>
<text x="330.2" y="54">A15</text>
<text x="330.2" y="59.1">B14</text>
<text x="207" y="61.7">E20</text>
<text x="207" y="64.2">F19</text>
<text x="213.4" y="62.7">AVDD33_VDAC_1</text>
<text x="213.4" y="65.2">AVDD33_VDAC_2</text>
<text x="316.2" y="65.2">HDMI_TXCP</text>
<text x="316.2" y="62.7">HDMI_TX2N</text>
<text x="316.2" y="60.1">HDMI_TX2P</text>
<text x="330.2" y="64.2">A17</text>
<text x="330.2" y="61.7">C14</text>
<text x="207" y="66.3">G19</text>
<text x="213.4" y="67.8">AVDD33_VDAC_3</text>
<text x="316.2" y="67.8">HDMI_TXCN</text>
<text x="330.2" y="66.7">B17</text>
<text x="304.8" y="74.1">GPIO4_5/HDMITX_SCL</text>
<text x="304.8" y="76.7">GPIO4_4/HDMITX_SDA</text>
<text x="330.2" y="72.6">D18</text>
<text x="330.2" y="77.7">B19</text>
<text x="330.2" y="75.2">A19</text>
<text x="207" y="83.2">E22</text>
<text x="207" y="78.2">D21</text>
<text x="207" y="80.7">E21</text>
<text x="213.4" y="79.2">AVSS_VDAC_1</text>
<text x="213.4" y="81.7">AVSS_VDAC_2</text>
<text x="299.7" y="79.2">GPIO4_6/HDMITX_HOTPLUG</text>
<text x="304.8" y="81.7">GPIO4_7/HDMITX_CEC</text>
<text x="330.2" y="80.7">C18</text>
<text x="207" y="85.8">F21</text>
<text x="207" y="88.3">D22</text>
<text x="213.4" y="84.3">AVSS_VDAC_3</text>
<text x="213.4" y="86.8">AVSS_VDAC_4</text>
<text x="213.4" y="89.4">AVSS_VDAC_5</text>
<text x="308.6" y="88.1">AVCC11_HDMITX_1</text>
<text x="330.2" y="87.1">G14</text>
<text x="330.2" y="89.6">G15</text>
<text x="207" y="90.9">G20</text>
<text x="213.4" y="91.9">AVSS_VDAC_6</text>
<text x="308.6" y="90.6">AVCC11_HDMITX_2</text>
<text x="207" y="101">J23</text>
<text x="207" y="98.5">J22</text>
<text x="213.4" y="99.5">JTAG_TDO/GPIO2_0</text>
<text x="207" y="103.6">J21</text>
<text x="207" y="106.1">K20</text>
<text x="213.4" y="102.1">JTAG_TDI/GPIO0_7</text>
<text x="213.4" y="104.6">JTAG_TCK/GPIO0_6</text>
<text x="213.4" y="107.1">JTAG_TRSTN/GPIO0_5</text>
<text x="207" y="108.6">K21</text>
<text x="213.4" y="109.7">JTAG_TMS/GPIO0_4</text>
<text x="207" y="115.8">C19</text>
<text x="207" y="119.6">A20</text>
<text x="213.4" y="117.3">MUTE_CTRL/GPIO4_3</text>
<text x="311.2" y="117.3">AVCC33_HDMITX</text>
<text x="330.2" y="116.3">E15</text>
<text x="207" y="124.7">A22</text>
<text x="213.4" y="121.1">SPDIF_OUT/GPIO4_2/BOOT_SEL1</text>
<text x="311.2" y="122.4">AVSS_HDMITX_1</text>
<text x="311.2" y="124.9">AVSS_HDMITX_2</text>
<text x="330.2" y="121.3">C15</text>
<text x="330.2" y="123.9">C17</text>
<text x="207" y="127.2">B22</text>
<text x="207" y="131">G17</text>
<text x="213.4" y="128.7">ADAC_VOUTL</text>
<text x="213.4" y="126.2">ADAC_VOUTR</text>
<text x="311.2" y="130">AVSS_HDMITX_4</text>
<text x="311.2" y="127.5">AVSS_HDMITX_3</text>
<text x="330.2" y="129">D17</text>
<text x="330.2" y="131.5">D14</text>
<text x="330.2" y="126.4">D15</text>
<text x="207" y="137.4">E19</text>
<text x="213.4" y="132.5">ADAC_VREFDAC</text>
<text x="311.2" y="132.5">AVSS_HDMITX_5</text>
<text x="311.2" y="137.6">AVSS_HDMITX_7</text>
<text x="311.2" y="135.1">AVSS_HDMITX_6</text>
<text x="330.2" y="136.6">E16</text>
<text x="330.2" y="134">E17</text>
<text x="207" y="143.7">D20</text>
<text x="213.4" y="138.9">AVDD33_ADAC</text>
<text x="207" y="148.8">C22</text>
<text x="207" y="146.3">C21</text>
<text x="213.4" y="145.2">AVSS_ADAC_1</text>
<text x="213.4" y="147.8">AVSS_ADAC_2</text>
<text x="207" y="153.9">A23</text>
<text x="207" y="151.4">B23</text>
<text x="213.4" y="155.4">AVSS_ADAC_5</text>
<text x="213.4" y="150.3">AVSS_ADAC_3</text>
<text x="213.4" y="152.9">AVSS_ADAC_4</text>
<text x="306.1" y="154.1">GPIO6_6/I2S0_MCLK</text>
<text x="330.2" y="153.1">B9</text>
<text x="330.2" y="155.6">C10</text>
<text x="306.1" y="156.7">GPIO6_3/I2S0_BCLK</text>
<text x="306.1" y="161.7">GPIO6_7/I2S0_DIN0</text>
<text x="308.6" y="159.2">GPIO6_4/I2S0_WS</text>
<text x="330.2" y="158.2">C9</text>
<text x="330.2" y="160.7">A8</text>
<text x="207" y="162.8">H21</text>
<text x="207" y="167.9">B7</text>
<text x="213.4" y="164.3">USB_BOOT/GPIO2_5</text>
<text x="304.8" y="164.3">GPIO6_5/I2S0_DOUT0</text>
<text x="330.2" y="163.3">A9</text>
<text x="207" y="170.4">C7</text>
<text x="213.4" y="169.4">USB1_DM</text>
<text x="213.4" y="171.9">USB1_DP</text>
<text x="207" y="175.5">D8</text>
<text x="213.4" y="177">USB01_REXT</text>
<text x="284.5" y="178.3">GPIO4_1/I2C1_SCL/UART2_TXD/SPI_SDI</text>
<text x="330.2" y="177.2">A12</text>
<text x="330.2" y="179.8">B12</text>
<text x="207" y="180.6">A6</text>
<text x="207" y="183.1">B6</text>
<text x="213.4" y="182.1">USB0_DM</text>
<text x="213.4" y="184.6">USB0_DP</text>
<text x="281.9" y="185.9">GPIO6_0/I2C1_SDA/UART2_RTSN/SPI_CSN0</text>
<text x="293.4" y="183.3">GPIO0_3/UART2_CTSN/SPI_SCLK</text>
<text x="295.9" y="180.8">GPIO4_0/UART2_RXD/SPI_SDO</text>
<text x="330.2" y="182.3">C12</text>
<text x="330.2" y="184.8">B11</text>
<text x="207" y="188.2">D7</text>
<text x="213.4" y="189.7">AVDD33_USB01</text>
<text x="307.3" y="188.4">GPIO6_1/SPI_CSN1</text>
<text x="307.3" y="191">GPIO6_2/SLIC_RST</text>
<text x="330.2" y="187.4">A11</text>
<text x="330.2" y="189.9">C11</text>
<text x="303.5" y="202.4">UART0_TXD/UART1_TXD</text>
<text x="330.2" y="201.4">AA23</text>
<text x="330.2" y="203.9">AA22</text>
<text x="207" y="204.7">G11</text>
<text x="213.4" y="206.2">AVCC11_USB01</text>
<text x="303.5" y="204.9">UART0_RXD/UART1_RXD</text>
<text x="207" y="214.9">C6</text>
<text x="207" y="217.9">C8</text>
<text x="207" y="220.4">B8</text>
<text x="213.4" y="218.9">AVSS_USB1_1</text>
<text x="213.4" y="221.4">AVSS_USB1_2</text>
<text x="213.4" y="216.4">AVSS_USB0</text>
<text x="295.9" y="218.9">GPIO2_6/I2C2_SCL/PMC_PWM0</text>
<text x="295.9" y="221.4">GPIO2_7/I2C2_SDA/PMC_PWM1</text>
<text x="330.2" y="217.9">H22</text>
<text x="330.2" y="220.4">H23</text>
</g>
<g font-size="1.8" fill="#0000a0">
<text x="201.9" y="101.1">PU</text>
<text x="201.9" y="103.6">PD</text>
<text x="201.9" y="106.2">PD</text>
<text x="201.9" y="108.7">PU</text>
<text x="201.9" y="120.1">PD</text>
<text x="201.9" y="163.3">PU</text>
</g>
</svg>
